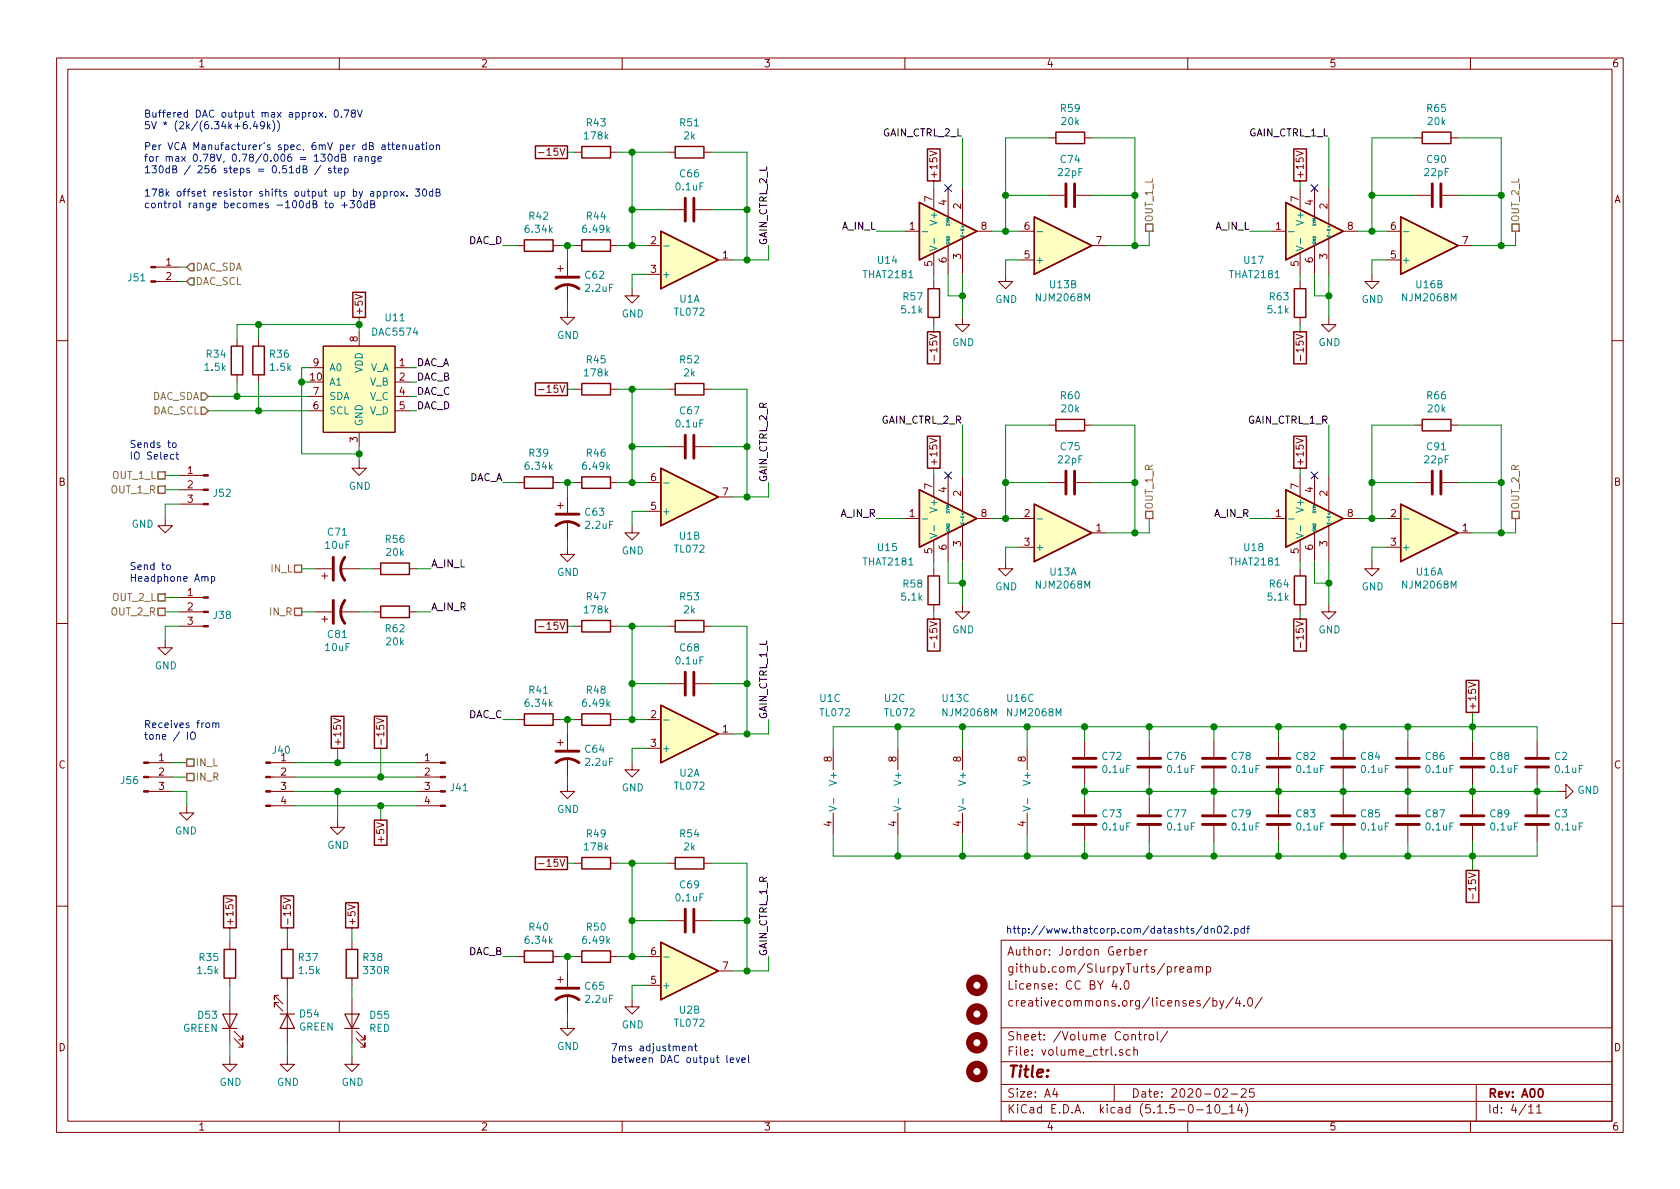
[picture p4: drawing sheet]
<svg xmlns="http://www.w3.org/2000/svg" width="297mm" height="210mm" viewBox="0 0 297 210" stroke-linecap="round" stroke-linejoin="round" font-family="sans-serif">
<g fill="none" stroke="#840000" stroke-width=".18">
<path d="M10 10.3h277v189.9h-277zM12 12.2h273v186.1h-273zM60 10.3v1.9M110 10.3v1.9M160 10.3v1.9M210 10.3v1.9M260 10.3v1.9M95.2 27h1M101.6 26.9h1.3M107.9 26.9h1.3M118.1 26.9h1.3M118.1 37.1h2.8"/>
<path d="M122.9 37.1h2.8M124.5 26.9h1.2M164.4 26.7l1.3 .4-1.3 .5M165.1 33.3v3.8M167.6 33.3v5M170.2 33.3v6.3M185.4 24.4h1.3M185.4 34.5h2.8M190.2 34.5h2.8M191.8 24.4h1.2M229.2 26.7l1.2 .4-1.2 .5M229.9 33.3v3.8"/>
<path d="M232.4 33.3v5M234.9 33.3v6.3M250.2 24.4h1.3M250.2 34.5h2.8M255 34.5h2.8M256.5 24.4h1.3M27.5 49.8h4.2M27.5 47.2h4.2M41.9 59.9v1.3M45.7 59.9v1.3M62.8 52l1.3 .5-1.3 .4M63.5 58.7v2.5"/>
<path d="M91.4 43.4h1.3M97.8 43.4h1.3M98.6 47.5h1M99.1 47v1M100.3 54.9v1.2h1.3l-1.3 1.3-1.2-1.3h1.2M100.3 46v2.8M100.3 50.3v3.3M101.6 43.4h1.3M107.9 43.4h1.3M111.8 51v1.3h1.2l-1.2 1.3-1.3-1.3h1.3M114.3 43.4h2.5M114.3 48.5h2.5"/>
<path d="M127 46h2.5M160 40.9h2.6M165.1 44.7v3.8M165.1 49.8v1.2M165.1 56.1v1.3M167.6 43.4v5.1M170.2 56.1v1.3h1.2l-1.2 1.3-1.3-1.3h1.3M170.2 42.2v6.3M172.7 40.9h2.6M177.8 48.5v1.3h1.3l-1.3 1.2-1.3-1.2h1.3M180.3 40.9h2.6M180.3 46h2.6"/>
<path d="M193 43.4h2.6M224.8 40.9h2.5M229.9 44.7v3.8M229.9 49.8v1.2M229.9 56.1v1.3M232.4 43.4v5.1M234.9 56.1v1.3h1.3l-1.3 1.3-1.2-1.3h1.2M234.9 42.2v6.3M237.5 40.9h2.5M242.6 48.5v1.3h1.2l-1.2 1.2-1.3-1.2h1.3M245.1 40.9h2.5M245.1 46h2.5"/>
<path d="M257.8 43.4h2.5M10 60.2h2M41.9 66.3v1.3M45.7 66.3v1.3M54.6 65h2.5M54.6 70.1h2.5M54.6 72.6h2.5M57.1 61.2h12.7v15.2h-12.7zM63.5 76.4v2.6M69.8 65h2.6M69.8 67.6h2.6M69.8 70.1h2.6"/>
<path d="M69.8 72.6h2.6M95.2 68.9h1M101.6 68.8h1.3M107.9 68.8h1.3M118.1 68.8h1.3M118.1 79h2.8M122.9 79h2.8M124.5 68.8h1.2M164.4 77.5l1.3 .4-1.3 .5M165.2 62.8v1M185.4 75.2h1.3M191.8 75.2h1.2"/>
<path d="M229.2 77.5l1.2 .4-1.2 .5M229.9 62.8v1M250.2 75.2h1.3M256.5 75.2h1.3M285 60.2h2M29.2 91.7v1.3h1.3l-1.3 1.2-1.3-1.2h1.3M31.7 89.1h4.3M31.7 86.6h4.3M31.7 84.1h4.3M63.5 81.5v1.3h1.3l-1.3 1.3-1.3-1.3h1.3M91.4 85.3h1.3M97.8 85.3h1.3"/>
<path d="M98.6 89.4h1M99.1 88.9v1M100.3 96.8v1.2h1.3l-1.3 1.3-1.2-1.3h1.2M100.3 87.9v2.8M100.3 92.2v3.3M101.6 85.3h1.3M107.9 85.3h1.3M111.8 93v1.2h1.2l-1.2 1.3-1.3-1.3h1.3M114.3 90.4h2.5M114.3 85.3h2.5M127 87.9h2.5M160 91.7h2.6"/>
<path d="M165.1 84.1v3.8M165.1 95.5v3.8M167.6 84.1v5M167.6 94.2v5.1M170.2 84.1v6.3M170.2 93v6.3M172.7 91.7h2.6M177.8 99.3v1.3h1.3l-1.3 1.2-1.3-1.2h1.3M180.3 91.7h2.6M180.3 96.8h2.6M185.4 85.3h2.8M190.2 85.3h2.8"/>
<path d="M193 94.2h2.6M224.8 91.7h2.5M229.9 84.1v3.8M229.9 95.5v3.8M232.4 84.1v5M232.4 94.2v5.1M234.9 84.1v6.3M234.9 93v6.3M237.5 91.7h2.5M242.6 99.3v1.3h1.2l-1.2 1.2-1.3-1.2h1.3M245.1 91.7h2.5M245.1 96.8h2.5"/>
<path d="M250.2 85.3h2.8M255 85.3h2.8M257.8 94.2h2.5M10 110.3h2M29.2 113.3v1.2h1.3l-1.3 1.3-1.3-1.3h1.3M31.7 110.7h4.3M31.7 108.2h4.3M31.7 105.7h4.3M55.9 100.6h2.8M55.9 108.2h2.8M56.9 101.8h1M56.9 109.5h1"/>
<path d="M57.4 101.3v1.1M57.4 109v1M60.2 100.6h3.3M60.2 108.2h3.3M66 100.6h1.3M66 108.2h1.3M72.4 100.6h1.3M72.4 108.2h1.3M95.2 110.8h1M101.6 110.7h1.3M107.9 110.7h1.3M118.1 110.7h1.3"/>
<path d="M124.5 110.7h1.2M165.1 100.6v1.2M165.1 106.9v1.3M165.2 113.6v1M170.2 106.9v1.3h1.2l-1.2 1.3-1.3-1.3h1.3M229.9 100.6v1.2M229.9 106.9v1.3M229.9 113.6v1M234.9 106.9v1.3h1.3l-1.3 1.3-1.2-1.3h1.2M285 110.3h2M26.3 139.9h4.2M26.3 137.4h4.2"/>
<path d="M26.3 134.9h4.2M47.9 139.9h4.2M47.9 137.4h4.2M47.9 134.9h4.2M59 127l1.2 .5-1.2 .4M66.6 127l1.3 .5-1.3 .4M73.7 139.9h4.2M73.7 137.4h4.2M73.7 134.9h4.2M91.4 127.2h1.3M97.8 127.2h1.3M98.6 131.3h1"/>
<path d="M99.1 130.8v1M100.3 138.7v1.2h1.3l-1.3 1.3-1.2-1.3h1.2M100.3 129.8v2.8M100.3 134.1v3.3M101.6 127.2h1.3M107.9 127.2h1.3M111.8 134.9v1.2h1.2l-1.2 1.3-1.3-1.3h1.3M114.3 127.2h2.5M114.3 132.3h2.5M118.1 120.9h2.8M122.9 120.9h2.8M127 129.8h2.5"/>
<path d="M147.3 132.3v3.8M158.7 132.3v3.8M170.2 132.3v3.8M181.6 132.3v3.8M191.8 131.1v2.8M191.8 135.9v2.8M203.2 131.1v2.8M203.2 135.9v2.8M214.6 131.1v2.8M214.6 135.9v2.8M226.1 131.1v2.8M226.1 135.9v2.8"/>
<path d="M237.5 131.1v2.8M237.5 135.9v2.8M248.9 131.1v2.8M248.9 135.9v2.8M259.6 120.7l1.3 .4-1.3 .4M260.3 131.1v2.8M260.3 135.9v2.8M271.8 131.1v2.8M271.8 135.9v2.8M275.6 139.9h1.3v-1.2l1.2 1.2-1.2 1.3v-1.3M33 142.5v1.3h-1.3l1.3 1.2 1.3-1.2h-1.3M39.9 158.8l1.3 .4-1.3 .4"/>
<path d="M47.9 142.5h4.2M50.1 158.8l1.3 .4-1.3 .4M59.7 145v1.3h1.3l-1.3 1.3-1.3-1.3h1.3M61.5 160l1.3 .4-1.3 .4M73.7 142.5h4.2M95.2 152.7h1M101.6 152.6h1.3M107.9 152.6h1.3M118.1 152.6h1.3M124.5 152.6h1.2M147.3 143.8v3.8M158.7 143.8v3.8"/>
<path d="M170.2 143.8v3.8M181.6 143.8v3.8M191.8 141.2v2.8M191.8 146v2.8M203.2 141.2v2.8M203.2 146v2.8M214.6 141.2v2.8M214.6 146v2.8M226.1 141.2v2.8M226.1 146v2.8M237.5 141.2v2.8M237.5 146v2.8"/>
<path d="M248.9 141.2v2.8M248.9 146v2.8M260.3 141.2v2.8M260.3 146v2.8M260.4 158.1v.9M271.8 141.2v2.8M271.8 146v2.8M10 160.2h2M40.6 166.6v1.3M40.6 173v1.2M40.6 176.8v7.6M49.3 176h-.8v.8v-.8l1.5 1.5"/>
<path d="M49.3 177.3h-.8v.7v-.7l1.5 1.5M50.8 166.6v1.3M50.8 173v1.2M50.8 176.8v7.6M62.2 166.6v1.3M62.2 173v1.2M62.2 176.8v7.6M91.4 169.2h1.3M97.8 169.2h1.3M98.6 173.2h1M99.1 172.7v1M100.3 171.7v2.8"/>
<path d="M100.3 176v3.3M101.6 169.2h1.3M107.9 169.2h1.3M111.8 176.8v1.2h1.2l-1.2 1.3-1.3-1.3h1.3M114.3 169.2h2.5M114.3 174.2h2.5M118.1 162.8h2.8M122.9 162.8h2.8M127 171.7h2.5M177 166.3h108v32h-108zM197 173.3l-.4 1.1h1M197.3 173.9v1"/>
<path d="M198.1 174.8v.1M198.9 173.6l.2-.2a.81 .81 0 0 1 .6 .6 .81 .81 0 0 1-.3 .8l-.1 .1a.79 .79 0 0 1-.4-1.3zM199.8 168l.4-.1 .3 .3-.1 .6-.2 .1-.4-.1M199.8 167.4v1.5M201 168.4l.8-.1-.1-.3-.4-.1-.3 .2 .1 .7h.6M202.4 167.9v1M202.8 167.9l-.3 .1-.1 .2M208.2 170.9l-.5 .3M208.6 171.4l.7-.1-.1-.3-.4-.1-.2 .2 .1 .8h.5M210 171h.5l.1 .9M210.6 171.3l-.5 .1-.2 .2 .1 .3h.1h.5M211.3 171.1l.2-.2 .4 .1 .1 .9"/>
<path d="M211.3 170.9v1M212 171.1l.2-.2 .3 .1 .1 .9M213.3 171l.4-.1 .3 .3v.6l-.3 .1h-.4M213.3 170.9v1.5M214 176.3l-1.3 2M214.5 177l.4-.1 .3 .3-.1 .6-.2 .1-.4-.1M214.5 176.4v1.5M215.7 176.9l.3 1M216.4 176.9l-.5 1.4-.2 .1M218 176.3l-1.3 2M218.8 176.3l-.3 1.1h.9M219.2 176.9v1"/>
<path d="M220 177.8v.1M220.8 176.5l.2-.1a.8 .8 0 0 1 .5 .8 .8 .8 0 0 1-.5 .7 1 1 0 0 1-.2-1.4zM223.2 176.3l-1.3 2M285 160.2h2M40.6 186.9v1.3h1.3l-1.3 1.3-1.2-1.3h1.2M41.4 183.6l1.5 1.6v-.8v.8h-.7M41.4 182.4l1.5 1.5v-.8v.8h-.7M50.8 186.9v1.3h1.3l-1.3 1.3-1.3-1.3h1.3M60 198.3v1.9M62.2 186.9v1.3h1.3l-1.3 1.3-1.2-1.3h1.2M63 183.6l1.5 1.6v-.8v.8h-.7M63 182.4l1.5 1.5v-.8v.8h-.7"/>
<path d="M100.3 180.6v1.3h1.3l-1.3 1.2-1.2-1.2h1.2M110 198.3v1.9M160 198.3v1.9M177 194.8h108M177 191.8h108M177 187.8h108M177 181.8h108M186.5 192.5l-.4 1h1M186.8 193v1M197 191.8v3M198.5 185.7l-.4-.1-.2 .2 .1 .2 .5 .2v.3h-.6M199.8 185.7l-.4-.1-.3 .3 .1 .6 .2 .1 .4-.1"/>
<path d="M200.5 185.7l.2-.1 .3 .1 .1 .9M200.5 185.1v1.5M201.3 182.9h.5M201.5 182.4v1.3l.3 .2M202.3 182.9v1M202.8 182.9l-.3 .1-.2 .2M203.3 183.1l.2-.2 .4 .2v.7l-.2 .1-.4-.1zM204.6 182.4v1.3l.2 .2M206.5 182.3l-1.3 2M210 198.3v1.9M211.6 196.3h1.2M213.4 195.8l.4-.5v1.5"/>
<path d="M213.4 196.8h.8M215 195.4l.3-.1a.94 .94 0 0 1 0 1.5 .8 .8 0 0 1-.6-.6 .8 .8 0 0 1 .3-.8zM216 197h1.1M216.2 192.7l.2-.2h.4l.2 .5-.9 1h.9M217.4 195.8l.4-.5v1.5M217.4 196.8h.8M217.7 193.5h1.1M219.2 195.2l-.4 1.1h.9M219.5 192.7l.2-.2h.3l.3 .2v.3v.2l-.9 .8h.9M219.5 195.8v1M220.2 195.1a1.71 1.71 0 0 1 0 2.3M221.7 192.5h-.7l-.1 .7 .2-.1 .5 .1 .2 .2-.1 .5-.2 .1-.6-.1"/>
<path d="M260 198.3v1.9M261 191.8v6.5M270.3 195.8l.4-.5v1.5M270.3 196.8h.8M271.7 195.8l.4-.5v1.5M271.7 196.8h.8"/>
</g>
<path d="M272.1 192.7l.2-.2a.8 .8 0 0 1 .5 .8 .8 .8 0 0 1-.5 .7l-.2-.1-.1-.4z" fill="none" stroke="#840000" stroke-width=".3"/>
<g fill="none" stroke="#840000" stroke-width="1.3">
<circle cx="172.7" cy="174.2" r="1.27"/>
<circle cx="172.7" cy="179.3" r="1.27"/>
<circle cx="172.7" cy="189.5" r="1.27"/>
<circle cx="172.7" cy="184.4" r="1.27"/>
</g>
<g fill="#ffffc2" stroke="#ffffc2" stroke-width=".18">
<path d="M162.6 35.8l10.1 5.1-10.1 5.1z"/>
<path d="M162.6 86.6l10.1 5.1-10.1 5.1z"/>
<path d="M116.8 40.9l10.2 5.1-10.2 5z"/>
<path d="M116.8 82.8l10.2 5.1-10.2 5.1z"/>
<path d="M116.8 124.7l10.2 5.1-10.2 5.1z"/>
<path d="M116.8 166.6l10.2 5.1-10.2 5.1z"/>
<path d="M247.6 89.1l10.2 5.1-10.2 5.1z"/>
<path d="M247.6 38.3l10.2 5.1-10.2 5.1z"/>
<path d="M227.3 35.8l10.2 5.1-10.2 5.1z"/>
<path d="M182.9 89.1l10.1 5.1-10.1 5.1z"/>
<path d="M182.9 38.3l10.1 5.1-10.1 5.1z"/>
<path d="M227.3 86.6l10.2 5.1-10.2 5.1z"/>
<path d="M57.1 61.2h12.7v15.2h-12.7z"/>
</g>
<g fill="none" stroke="#840000" stroke-width=".25">
<path d="M94.7 25.8h5.6v2.2h-5.6zM102.9 25.9h5v2h-5zM119.4 25.9h5.1v2h-5.1zM162.6 35.8l10.1 5.1-10.1 5.1zM164 26.3h2.2v5.7h-2.2zM182.9 38.3l10.1 5.1-10.1 5.1zM186.7 23.4h5.1v2h-5.1zM227.3 35.8l10.2 5.1-10.2 5.1zM228.8 26.3h2.2v5.7h-2.2zM247.6 38.3l10.2 5.1-10.2 5.1zM251.5 23.4h5v2h-5zM62.4 51.7h2.2v4.4h-2.2z"/>
<path d="M92.7 42.4h5.1v2h-5.1zM102.9 42.4h5v2h-5zM116.8 40.9l10.2 5.1-10.2 5zM164 58.7h2.2v5.6h-2.2zM164.1 51h2v5.1h-2zM228.8 58.7h2.2v5.6h-2.2zM228.9 51h2v5.1h-2zM40.9 61.2h2v5.1h-2zM44.7 61.2h2v5.1h-2zM94.7 67.7h5.6v2.2h-5.6zM102.9 67.8h5v2h-5zM119.4 67.8h5.1v2h-5.1z"/>
<path d="M164 77.1h2.2v5.7h-2.2zM186.7 74.2h5.1v2h-5.1zM228.8 77.1h2.2v5.7h-2.2zM251.5 74.2h5v2h-5zM67.3 99.6h5.1v2h-5.1zM92.7 84.3h5.1v2.1h-5.1zM102.9 84.3h5v2.1h-5zM116.8 82.8l10.2 5.1-10.2 5.1zM162.6 86.6l10.1 5.1-10.1 5.1zM182.9 89.1l10.1 5.1-10.1 5.1zM227.3 86.6l10.2 5.1-10.2 5.1zM247.6 89.1l10.2 5.1-10.2 5.1z"/>
<path d="M67.3 107.2h5.1v2h-5.1zM94.7 109.6h5.6v2.3h-5.6zM102.9 109.7h5v2.1h-5zM119.4 109.7h5.1v2.1h-5.1zM164 109.5h2.2v5.6h-2.2zM164.1 101.8h2v5.1h-2zM228.8 109.5h2.2v5.6h-2.2zM228.9 101.8h2v5.1h-2zM58.6 126.7h2.2v5.6h-2.2zM66.2 126.7h2.2v5.6h-2.2zM92.7 126.2h5.1v2.1h-5.1zM102.9 126.2h5v2.1h-5z"/>
<path d="M116.8 124.7l10.2 5.1-10.2 5.1zM259.2 120.3h2.3v5.7h-2.3zM39.5 158.4h2.3v5.7h-2.3zM49.7 158.4h2.2v5.7h-2.2zM61.1 159.6h2.2v4.5h-2.2zM66.2 145h2.2v4.5h-2.2zM94.7 151.5h5.6v2.3h-5.6zM102.9 151.6h5v2.1h-5zM119.4 151.6h5.1v2.1h-5.1zM259.2 153.9h2.3v5.7h-2.3zM39.6 167.9h2.1v5.1h-2.1zM49.8 167.9h2v5.1h-2z"/>
<path d="M61.2 167.9h2v5.1h-2zM92.7 168.1h5.1v2.1h-5.1zM102.9 168.1h5v2.1h-5zM116.8 166.6l10.2 5.1-10.2 5.1z"/>
</g>
<g fill="none" stroke="#008484" stroke-width=".18">
<path d="M117.3 43.5h1M163 41h1M164.4 43.5l1.3 .4-1.3 .5M165.2 42.1v1M170.2 41v.4M183.4 41h1M227.8 41h1M229.2 43.5l1.2 .4-1.2 .5M229.9 42.1v1M235 41v.4M248.1 41h1M117.3 85.4h1"/>
<path d="M163 91.8h1M164.4 94.3l1.3 .4-1.3 .5M165.2 92.9v1M170.2 91.8v.4M183.4 91.8h1M227.8 91.8h1M229.2 94.3l1.2 .4-1.2 .5M229.9 92.9v1M235 91.8v.4M248.1 91.8h1M117.3 127.3h1M146.6 142.6l1.3 .4-1.3 .4"/>
<path d="M147.4 141.2v1M158 142.6l1.3 .4-1.3 .4M158.8 141.2v1M169.5 142.6l1.2 .4-1.2 .4M170.3 141.2v1M180.9 142.6l1.3 .4-1.3 .4M181.7 141.2v1M117.3 169.2h1"/>
</g>
<g fill="none" stroke="#840000" stroke-width=".51">
<path d="M121.2 35v4.1M122.7 35v4.1M188.5 32.5v4.1M190 32.5v4.1M253.2 32.5v4.1M254.8 32.5v4.1M98.3 51a3.3 3.3 0 0 1 4.1 0M98.3 49h4.1M121.2 77v4M122.7 77v4M58.9 98.5v4.1M61 98.5a3.3 3.3 0 0 0 0 4.1"/>
<path d="M98.3 93a3.3 3.3 0 0 1 4.1 0M98.3 90.9h4.1M188.5 83.3v4.1M190 83.3v4.1M253.2 83.3v4.1M254.8 83.3v4.1M58.9 106.2v4M61 106.2a3.3 3.3 0 0 0 0 4M121.2 118.9v4M122.7 118.9v4M98.3 134.9a3.3 3.3 0 0 1 4.1 0M98.3 132.8h4.1"/>
<path d="M189.7 135.6h4.1M189.7 134.1h4.1M201.2 135.6h4M201.2 134.1h4M212.6 135.6h4.1M212.6 134.1h4.1M224 135.6h4.1M224 134.1h4.1M235.5 135.6h4M235.5 134.1h4M246.9 135.6h4.1M246.9 134.1h4.1"/>
<path d="M258.3 135.6h4.1M258.3 134.1h4.1M269.7 135.6h4.1M269.7 134.1h4.1M189.7 145.8h4.1M189.7 144.3h4.1M201.2 145.8h4M201.2 144.3h4M212.6 145.8h4.1M212.6 144.3h4.1M224 145.8h4.1M224 144.3h4.1"/>
<path d="M235.5 145.8h4M235.5 144.3h4M246.9 145.8h4.1M246.9 144.3h4.1M258.3 145.8h4.1M258.3 144.3h4.1M269.7 145.8h4.1M269.7 144.3h4.1M98.3 176.8a3.3 3.3 0 0 1 4.1 0M98.3 174.7h4.1M121.2 160.8v4M122.7 160.8v4"/>
</g>
<g fill="#840000" stroke="#840000" stroke-width=".18">
<path d="M77.9 142.4h.8v.2h-.8z"/>
<path d="M77.9 139.8h.8v.3h-.8z"/>
<path d="M77.9 137.3h.8v.2h-.8z"/>
<path d="M77.9 134.7h.8v.3h-.8z"/>
<path d="M47 142.4h.9v.2h-.9z"/>
<path d="M47 139.8h.9v.3h-.9z"/>
<path d="M47 137.3h.9v.2h-.9z"/>
<path d="M47 134.7h.9v.3h-.9z"/>
<path d="M36 110.6h.8v.3h-.8z"/>
<path d="M36 108.1h.8v.2h-.8z"/>
<path d="M36 105.5h.8v.3h-.8z"/>
<path d="M36 89h.8v.3h-.8z"/>
<path d="M36 86.5h.8v.2h-.8z"/>
<path d="M36 83.9h.8v.3h-.8z"/>
<path d="M25.4 139.8h.9v.3h-.9z"/>
<path d="M25.4 137.3h.9v.2h-.9z"/>
<path d="M25.4 134.7h.9v.3h-.9z"/>
<path d="M26.7 49.7h.8v.2h-.8z"/>
<path d="M26.7 47.1h.8v.3h-.8z"/>
</g>
<path d="M39.4 179.3h2.5l-1.3 2.6zM49.5 179.3h2.6M50.8 179.3l1.3 2.6h-2.6zM61 179.3h2.5l-1.3 2.6zM39.4 181.9h2.5M61 181.9h2.5" fill="none" stroke="#840000" stroke-width=".2"/>
<g fill="none" stroke="#008400" stroke-width=".18">
<path d="M100.3 26.9h1.3M109.2 26.9h8.9M111.8 26.9v16.5M111.8 37.1h6.3M125.7 26.9h6.4v19.1M125.7 37.1h6.4M165.1 32v1.3M170.2 24.4v8.9M177.8 34.5h7.6M185.4 24.4h-7.6v16.5M193 24.4h7.7v19M193 34.5h7.7"/>
<path d="M229.9 32v1.3M234.9 24.4v8.9M242.6 34.5h7.6M250.2 24.4h-7.6v16.5M257.8 34.5h7.6M257.8 24.4h7.6v19M31.7 47.2h1.3M31.7 49.8h1.3M45.7 57.4v2.5M63.5 56.1v2.6M63.5 57.4h-21.6v2.5M88.9 43.4h2.5"/>
<path d="M99.1 43.4h2.5M100.3 43.4v2.6M100.3 53.6v1.3M109.2 43.4h5.1M114.3 48.5h-2.5v2.5M135.9 43.4v2.6h-6.4M154.9 40.9h5.1M165.1 48.5v1.3M165.1 57.4v1.3M167.6 48.5v3.8h2.6M170.2 48.5v7.6M175.3 40.9h5"/>
<path d="M180.3 46h-2.5v2.5M203.2 40.9v2.5h-7.6M221 40.9h3.8M229.9 48.5v1.3M229.9 57.4v1.3M232.4 48.5v3.8h2.5M234.9 48.5v7.6M240 40.9h5.1M245.1 46h-2.5v2.5M268 40.9v2.5h-7.7M36.8 70.1h17.8M36.8 72.6h17.8"/>
<path d="M41.9 67.6v2.5M45.7 67.6v5M53.3 67.6h1.3M54.6 65h-1.3v15.3h10.2M63.5 79v2.5M72.4 67.6h1.3M72.4 65h1.3M72.4 70.1h1.3M72.4 72.6h1.3M100.3 68.8h1.3M109.2 68.8h8.9M111.8 68.8v16.5"/>
<path d="M111.8 79h6.3M125.7 68.8h6.4v19.1M125.7 79h6.4M170.2 75.2v8.9M185.4 75.2h-7.6v16.5M193 75.2h7.7v19M234.9 75.2v8.9M250.2 75.2h-7.6v16.5M257.8 75.2h7.6v19M29.2 86.6h2.5M29.2 84.1h2.5M31.7 89.1h-2.5v2.6"/>
<path d="M88.9 85.3h2.5M99.1 85.3h2.5M100.3 85.3v2.6M100.3 95.5v1.3M109.2 85.3h5.1M114.3 90.4h-2.5v2.6M135.9 85.3v2.6h-6.4M154.9 91.7h5.1M165.1 82.8v1.3M165.1 99.3v1.3M167.6 99.3v3.8h2.6M170.2 99.3v7.6"/>
<path d="M175.3 91.7h5M177.8 85.3h7.6M180.3 96.8h-2.5v2.5M193 85.3h7.7M203.2 91.7v2.5h-7.6M221 91.7h3.8M229.9 82.8v1.3M229.9 99.3v1.3M232.4 99.3v3.8h2.5M234.9 99.3v7.6M240 91.7h5.1M242.6 85.3h7.6"/>
<path d="M245.1 96.8h-2.5v2.5M257.8 85.3h7.6M268 91.7v2.5h-7.7M29.2 108.2h2.5M29.2 105.7h2.5M31.7 110.7h-2.5v2.6M53.3 108.2h2.6M53.3 100.6h2.6M63.5 108.2h2.5M63.5 100.6h2.5M73.7 108.2h2.5M73.7 100.6h2.5"/>
<path d="M100.3 110.7h1.3M109.2 110.7h8.9M111.8 110.7v16.5M125.7 110.7h6.4v19.1M165.1 108.2v1.3M229.9 108.2v1.3M30.5 139.9h2.5v2.6M30.5 134.9h2.5M30.5 137.4h2.5M52.1 139.9h21.6M52.1 134.9h21.6M52.1 137.4h21.6"/>
<path d="M59.7 132.3v2.6M59.7 139.9v5.1M67.3 132.3v5.1M88.9 127.2h2.5M99.1 127.2h2.5M100.3 127.2v2.6M100.3 137.4v1.3M109.2 127.2h5.1M111.8 120.9h6.3M114.3 132.3h-2.5v2.6M125.7 120.9h6.4M135.9 127.2v2.6h-6.4"/>
<path d="M158.7 128.5v3.8M170.2 128.5v3.8M181.6 128.5v3.8M191.8 139.9h83.8M191.8 128.5v2.6M191.8 138.7v2.5M203.2 128.5v2.6M203.2 138.7v2.5M214.6 128.5v2.6M214.6 138.7v2.5M226.1 128.5v2.6M226.1 138.7v2.5"/>
<path d="M237.5 128.5v2.6M237.5 138.7v2.5M248.9 128.5v2.6M248.9 138.7v2.5M260.3 126v5.1M260.3 138.7v2.5M271.8 131.1v-2.6h-124.5v3.8M271.8 138.7v2.5M52.1 142.5h21.6M67.3 142.5v2.5M100.3 152.6h1.3M109.2 152.6h8.9"/>
<path d="M111.8 152.6v16.6M125.7 152.6h6.4v19.1M147.3 147.6v3.8h124.5v-2.6M158.7 147.6v3.8M170.2 147.6v3.8M181.6 147.6v3.8M191.8 148.8v2.6M203.2 148.8v2.6M214.6 148.8v2.6M226.1 148.8v2.6M237.5 148.8v2.6M248.9 148.8v2.6"/>
<path d="M260.3 148.8v5.1M40.6 164.1v2.5M40.6 174.2v2.6M50.8 164.1v2.5M50.8 174.2v2.6M62.2 164.1v2.5M62.2 174.2v2.6M88.9 169.2h2.5M99.1 169.2h2.5M100.3 169.2v2.5M100.3 179.3v1.3M109.2 169.2h5.1"/>
<path d="M111.8 162.8h6.3M114.3 174.2h-2.5v2.6M125.7 162.8h6.4M135.9 169.2v2.5h-6.4M40.6 184.4v2.5M50.8 184.4v2.5M62.2 184.4v2.5"/>
</g>
<g fill="none" stroke="#848400" stroke-width=".25">
<path d="M202.6 39.6h1.2v1.3h-1.2zM267.3 39.6h1.3v1.3h-1.3zM33.7 49.1h.6v1.3h-.6l-.7-.6zM33.7 46.6h.6v1.3h-.6l-.7-.7zM35.6 72h.6l.6 .6-.6 .7h-.6zM35.6 69.5h.6l.6 .6-.6 .6h-.6zM27.9 86h1.3v1.2h-1.3zM27.9 83.4h1.3v1.3h-1.3zM52.1 99.9h1.2v1.3h-1.2zM202.6 90.4h1.2v1.3h-1.2zM267.3 90.4h1.3v1.3h-1.3zM27.9 107.6h1.3v1.2h-1.3z"/>
<path d="M27.9 105h1.3v1.3h-1.3zM52.1 107.6h1.2v1.2h-1.2zM33 134.2h1.3v1.3h-1.3zM33 136.8h1.3v1.2h-1.3z"/>
</g>
<g fill="none" stroke="#0000c2" stroke-width=".18">
<path d="M59.3 19.5h.1a.67 .67 0 0 1 .4 .6 .67 .67 0 0 1-.4 .6 .83 .83 0 0 1-.1-1.2zM60.8 19.5h.9l-.6 1.2M63.2 19.5l.4 1.2 .5-1.2M44.3 22.7v.1M45.1 21.5l-.3 .8h.8M45.4 21.9v.9M46.8 22.1l-.3 .2-.3-.1-.2-.1 .2-.5 .3-.1 .2 .1a.84 .84 0 0 1-.3 1.2h-.2M47.3 21.5v1.3M47.4 22.3l.4 .5M47.8 21.9l-.5 .5M48.2 21.3a1.47 1.47 0 0 1 0 2M49 21.3a1.47 1.47 0 0 1 0 2"/>
<path d="M53 29.8l-.4-.1-.2 .3 .1 .5h.5M53 29.3v1.3M53.6 29.9h.5l.2-.2-.1-.3-.6-.1v1.3h.5l.2-.2v-.3l-.3-.2M56.7 29.3l-1 1.6M57.4 35.9h.5M57.6 35.5v1.1l.3 .1M58.1 27.4l.2-.2a.67 .67 0 0 1 .4 .7 .67 .67 0 0 1-.4 .6l-.3-.5zM58.4 36l.3-.1 .2 .2v.4l-.2 .2h-.3l-.2-.2zM58.5 29.8l-.3-.1-.1 .2v.2l.4 .1v.3h-.4M59 29.7h.5M59.2 29.3v1.1l.3 .2M59.8 27.7h-.3l-.3 .2 .1 .6h.5"/>
<path d="M59.8 30.1l.6-.1v-.2l-.4-.1-.2 .2 .1 .6h.5M59.8 27.2v1.3M60.4 20.6v.1M60.4 27.9l.6-.1 .1-.2-.1-.2-.6-.2v1.3h.5l.2-.1v-.3l-.3-.2M60.4 36.3h1M60.9 35.8v.9M61 29.8l.3-.1 .3 .3-.2 .5h-.4M61 29.7v1.3M61.9 35.5h.8l-.5 .5 .4 .1 .1 .4-.3 .2-.5-.1M62.4 20l-.3-.2 .1-.3h.4l.2 .1v.3l-.6 .2-.1 .1v.3l.3 .2h.3l.1-.2v-.4l-.2-.1M62.7 27.7v.8M63 27.7l-.3 .2"/>
<path d="M63.3 35.6l.1-.1a.69 .69 0 0 1 .5 .6 .69 .69 0 0 1-.5 .6l-.2-.2-.1-.2zM63.4 27.7h.5l.1 .8M64 28h-.4l-.2 .2v.3h.6M64.6 27.8l.2-.1h.3v.8M64.6 27.7v.8M64.9 36l-.3-.1-.3 .2 .2 .6h.4M64.9 35.5v1.2M65.6 36.1l.5-.1 .1-.4-.6-.1v1.2h.4l.3-.2v-.2l-.3-.2M66.3 27.7v1l-.3 .3-.3-.1M66.3 27.7h-.4l-.2 .2 .1 .6h.5M66.7 33.9h.4l.2 .2-.1 .5h-.5M66.8 28.1l.6-.1v-.3h-.4l-.2 .2 .1 .6h.5"/>
<path d="M67.9 33.9h.3l.3 .2-.1 .5h-.5M67.9 33.9v1.2M68.5 25.6h.5M68.7 25.2v1.1l.3 .2M69 33.9v.8M69.2 25.6h.5M69.4 33.9l-.4 .2M69.4 25.2v1.1l.3 .2M69.8 33.9h.4l.2 .2-.1 .5-.3 .1-.3-.2zM70.1 26l.6-.1-.1-.2-.3-.1-.2 .2 .1 .6h.4M70.8 33.9l.7 .8M71.2 25.7l.2-.1 .3 .1 .1 .8"/>
<path d="M71.2 25.6v.9M71.5 33.9l-.7 .8M72 34.6v.1M72.4 25.6l.1 .8 .2 .1 .2-.2M72.9 25.6v.9M73.4 33.4h.8l-.4 .5 .3 .1 .1 .5-.2 .2-.6-.1M73.5 25.7h.5l.1 .8M74.1 25.9l-.4 .1-.2 .2v.2h.6M74.5 25.6h.5M74.7 25.2v1.1l.3 .2M74.8 33.5l.2-.1a.67 .67 0 0 1 .4 .7 .67 .67 0 0 1-.4 .6l-.2-.1-.1-.4zM75.4 25.2v.1"/>
<path d="M75.4 25.6v.9M76.1 25.7l.3-.1 .2 .3-.1 .5-.3 .1-.2-.2zM76.5 33.9h-.4l-.2 .2 .1 .5h.5M76.5 33.4v1.3M77.1 34h.5l.2-.2-.1-.3-.6-.1v1.3h.5l.2-.1v-.3l-.3-.3M77.2 25.7l.1-.1 .3 .1 .1 .8M77.2 25.6v.9M30.6 78.4l.3-.1 .2 .1-.1 .7h-.3l-.2-.2zM31.3 79.9v1.1l.3 .2M29.6 99.9h.3l.2 .2-.1 .6h-.3l-.2-.1zM30.7 80.4h-.3l-.3 .2 .2 .5h.4M31.1 80.4h.5"/>
<path d="M36.2 102.1l.2-.2 .3 .1 .1 .8M37.4 102l.3-.1 .3 .3-.1 .5h-.5M37.4 101.9v1.3M33.1 129.5v1.2M33.8 129.6l.2-.1a.45 .45 0 0 1 .5 .4v.4l-.1 .4h-.5a1 1 0 0 1-.1-1.1zM37.6 128l.2-.2 .3 .1 .1 .8M37.6 127.8v.9M38.2 128l.2-.2 .3 .1v.8M212.6 163.7l-1.1 1.6M213.5 164.2h-.3l-.3 .2 .2 .6h.4M213.5 163.7v1.3M214.1 164.3l.2-.1h.3l.1 .8"/>
<path d="M214.1 164.2v.8M215.4 163.9l.1-.2a.67 .67 0 0 1 .5 .7 .67 .67 0 0 1-.5 .6l-.2-.2-.1-.3zM216.5 163.9l.4-.2 .3 .4-.1 .2-.7 .7h.8M217.7 164.9v.1M218.3 164.2h.4l.2 .2-.1 .6h-.5M218.3 164.2v1.2M220 164.2h-.3l-.3 .2 .1 .6h.5M220 163.7v1.3M220.4 164.2h.5M220.9 163.7l-.3 .2v1.1M120.6 185.4l.7-.1-.1-.3h-.4l-.2 .2 .1 .6h.5M121.8 185.1l.2-.1h.3l.1 .8"/>
<path d="M121.8 185v.8M122.8 185h.5M123 184.6v1l.3 .2M129.1 187.4l.6-.1v-.2l-.4-.1-.2 .2 .1 .6h.5M130.1 187l.4 .9 .3-.9M131.2 187.4l.6-.1-.1-.2-.3-.1-.2 .2v.6h.5M132.3 186.6v1.1l.2 .2"/>
</g>
<g fill="#008400" stroke="#008400" stroke-width=".25">
<circle cx="214.6" cy="151.4" r=".51"/>
<circle cx="242.6" cy="91.7" r=".51"/>
<circle cx="214.6" cy="128.5" r=".51"/>
<circle cx="111.8" cy="162.8" r=".51"/>
<circle cx="111.8" cy="152.6" r=".51"/>
<circle cx="248.9" cy="151.4" r=".51"/>
<circle cx="111.8" cy="169.2" r=".51"/>
<circle cx="265.4" cy="43.4" r=".51"/>
<circle cx="226.1" cy="139.9" r=".51"/>
<circle cx="248.9" cy="128.5" r=".51"/>
<circle cx="265.4" cy="34.5" r=".51"/>
<circle cx="132.1" cy="162.8" r=".51"/>
<circle cx="132.1" cy="171.7" r=".51"/>
<circle cx="242.6" cy="85.3" r=".51"/>
<circle cx="132.1" cy="79" r=".51"/>
<circle cx="248.9" cy="139.9" r=".51"/>
<circle cx="111.8" cy="79" r=".51"/>
<circle cx="111.8" cy="68.8" r=".51"/>
<circle cx="260.3" cy="139.9" r=".51"/>
<circle cx="111.8" cy="85.3" r=".51"/>
<circle cx="260.3" cy="128.5" r=".51"/>
<circle cx="260.3" cy="151.4" r=".51"/>
<circle cx="132.1" cy="87.9" r=".51"/>
<circle cx="242.6" cy="34.5" r=".51"/>
<circle cx="237.5" cy="139.9" r=".51"/>
<circle cx="100.3" cy="85.3" r=".51"/>
<circle cx="265.4" cy="85.3" r=".51"/>
<circle cx="100.3" cy="43.4" r=".51"/>
<circle cx="100.3" cy="127.2" r=".51"/>
<circle cx="132.1" cy="120.9" r=".51"/>
<circle cx="111.8" cy="120.9" r=".51"/>
<circle cx="67.3" cy="137.4" r=".51"/>
<circle cx="226.1" cy="128.5" r=".51"/>
<circle cx="226.1" cy="151.4" r=".51"/>
<circle cx="237.5" cy="128.5" r=".51"/>
<circle cx="237.5" cy="151.4" r=".51"/>
<circle cx="265.4" cy="94.2" r=".51"/>
<circle cx="59.7" cy="139.9" r=".51"/>
<circle cx="111.8" cy="110.7" r=".51"/>
<circle cx="214.6" cy="139.9" r=".51"/>
<circle cx="200.7" cy="43.4" r=".51"/>
<circle cx="203.2" cy="139.9" r=".51"/>
<circle cx="67.3" cy="142.5" r=".51"/>
<circle cx="100.3" cy="169.2" r=".51"/>
<circle cx="53.3" cy="67.6" r=".51"/>
<circle cx="181.6" cy="128.5" r=".51"/>
<circle cx="200.7" cy="34.5" r=".51"/>
<circle cx="181.6" cy="151.4" r=".51"/>
<circle cx="177.8" cy="34.5" r=".51"/>
<circle cx="170.2" cy="128.5" r=".51"/>
<circle cx="235" cy="52.3" r=".51"/>
<circle cx="170.2" cy="151.4" r=".51"/>
<circle cx="132.1" cy="129.8" r=".51"/>
<circle cx="158.8" cy="128.5" r=".51"/>
<circle cx="111.8" cy="127.2" r=".51"/>
<circle cx="158.8" cy="151.4" r=".51"/>
<circle cx="235" cy="103.1" r=".51"/>
<circle cx="170.2" cy="103.1" r=".51"/>
<circle cx="170.2" cy="52.3" r=".51"/>
<circle cx="132.1" cy="46" r=".51"/>
<circle cx="111.8" cy="43.4" r=".51"/>
<circle cx="111.8" cy="26.9" r=".51"/>
<circle cx="111.8" cy="37.1" r=".51"/>
<circle cx="271.8" cy="139.9" r=".51"/>
<circle cx="132.1" cy="37.1" r=".51"/>
<circle cx="191.8" cy="139.9" r=".51"/>
<circle cx="63.5" cy="57.4" r=".51"/>
<circle cx="45.7" cy="57.4" r=".51"/>
<circle cx="45.7" cy="72.6" r=".51"/>
<circle cx="203.2" cy="128.5" r=".51"/>
<circle cx="41.9" cy="70.1" r=".51"/>
<circle cx="191.8" cy="128.5" r=".51"/>
<circle cx="203.2" cy="151.4" r=".51"/>
<circle cx="177.8" cy="40.9" r=".51"/>
<circle cx="177.8" cy="85.3" r=".51"/>
<circle cx="242.6" cy="40.9" r=".51"/>
<circle cx="200.7" cy="85.3" r=".51"/>
<circle cx="177.8" cy="91.7" r=".51"/>
<circle cx="200.7" cy="94.2" r=".51"/>
<circle cx="191.8" cy="151.4" r=".51"/>
<circle cx="59.7" cy="134.9" r=".51"/>
<circle cx="63.5" cy="80.3" r=".51"/>
</g>
<path d="M167 32.7l1.2 1.2M168.2 32.7l-1.2 1.2M231.8 32.7l1.2 1.2M233 32.7l-1.2 1.2M167 83.5l1.2 1.2M168.2 83.5l-1.2 1.2M231.8 83.5l1.2 1.2M233 83.5l-1.2 1.2" fill="none" stroke="#000084" stroke-width=".18"/>
<text font-size="2.8" fill="#840000" x="178" y="190.5">Title:</text>
<g font-size="2.1" fill="#840000">
<text x="178" y="172">github.com/SlurpyTurts/preamp</text>
<text x="178" y="169">Author: Jordon Gerber</text>
<text x="178" y="178">creativecommons.org/licenses/by/4.0/</text>
<text x="178" y="175">License: CC BY 4.0</text>
<text x="178" y="184">Sheet: /Volume Control/</text>
<text x="178" y="186.7">File: volume_ctrl.sch</text>
<text x="178" y="196.9">KiCad E.D.A. kicad (5.1.5-0-10_14)</text>
<text x="178" y="194.1">Size: A4</text>
<text x="200" y="194.1">Date: 2020-02-25</text>
<text x="263" y="194.1">Rev: A00</text>
<text x="263" y="196.9">Id: 4/11</text>
</g>
<g font-size="1.8" fill="#840000">
<text x="35" y="11.9">1</text>
<text x="85" y="11.9">2</text>
<text x="135" y="11.9">3</text>
<text x="185" y="11.9">4</text>
<text x="235" y="11.9">5</text>
<text x="285" y="11.9">6</text>
<text x="96.3" y="27.6">-15V</text>
<text x="10.4" y="35.9">A</text>
<text x="164.8" y="35.7" transform="rotate(-90 164.8 35.7)">7</text>
<text x="165.7" y="31.7" transform="rotate(-90 165.7 31.7)">+15V</text>
<text x="229.6" y="35.7" transform="rotate(-90 229.6 35.7)">7</text>
<text x="230.5" y="31.7" transform="rotate(-90 230.5 31.7)">+15V</text>
<text x="285.4" y="35.9">A</text>
<text x="160.8" y="40.6">1</text>
<text x="167.4" y="36.3" transform="rotate(-90 167.4 36.3)">4</text>
<text x="169.9" y="36.9" transform="rotate(-90 169.9 36.9)">2</text>
<text x="173.5" y="40.6">8</text>
<text x="181.1" y="40.6">6</text>
<text x="225.6" y="40.6">1</text>
<text x="232.2" y="36.3" transform="rotate(-90 232.2 36.3)">4</text>
<text x="234.7" y="36.9" transform="rotate(-90 234.7 36.9)">2</text>
<text x="238.3" y="40.6">8</text>
<text x="245.9" y="40.6">6</text>
<text x="29.4" y="47">1</text>
<text x="115.1" y="43.2">2</text>
<text x="127.8" y="45.7">1</text>
<text x="164.8" y="47.1" transform="rotate(-90 164.8 47.1)">5</text>
<text x="167.4" y="46.5" transform="rotate(-90 167.4 46.5)">6</text>
<text x="169.9" y="45.8" transform="rotate(-90 169.9 45.8)">3</text>
<text x="181.1" y="45.7">5</text>
<text x="193.8" y="43.2">7</text>
<text x="229.6" y="47.1" transform="rotate(-90 229.6 47.1)">5</text>
<text x="232.2" y="46.5" transform="rotate(-90 232.2 46.5)">6</text>
<text x="234.7" y="45.8" transform="rotate(-90 234.7 45.8)">3</text>
<text x="245.9" y="45.7">5</text>
<text x="258.6" y="43.2">7</text>
<text x="29.4" y="49.5">2</text>
<text x="115.1" y="48.3">3</text>
<text x="64.1" y="55.9" transform="rotate(-90 64.1 55.9)">+5V</text>
<text x="55.4" y="64.8">9</text>
<text x="63.2" y="60.4" transform="rotate(-90 63.2 60.4)">8</text>
<text x="70.6" y="64.8">1</text>
<text x="165.7" y="62.7" transform="rotate(-90 165.7 62.7)">-15V</text>
<text x="230.5" y="62.7" transform="rotate(-90 230.5 62.7)">-15V</text>
<text x="54.9" y="67.3">10</text>
<text x="55.4" y="69.8">7</text>
<text x="70.6" y="67.3">2</text>
<text x="70.6" y="69.8">4</text>
<text x="96.3" y="69.5">-15V</text>
<text x="55.4" y="72.4">6</text>
<text x="70.6" y="72.4">5</text>
<text x="33.2" y="83.8">1</text>
<text x="63.2" y="78.2" transform="rotate(-90 63.2 78.2)">3</text>
<text x="165.7" y="82.5" transform="rotate(-90 165.7 82.5)">+15V</text>
<text x="230.5" y="82.5" transform="rotate(-90 230.5 82.5)">+15V</text>
<text x="10.4" y="85.9">B</text>
<text x="33.2" y="86.4">2</text>
<text x="33.2" y="88.9">3</text>
<text x="115.1" y="85.1">6</text>
<text x="127.8" y="87.6">7</text>
<text x="164.8" y="86.5" transform="rotate(-90 164.8 86.5)">7</text>
<text x="167.4" y="87.1" transform="rotate(-90 167.4 87.1)">4</text>
<text x="169.9" y="87.7" transform="rotate(-90 169.9 87.7)">2</text>
<text x="229.6" y="86.5" transform="rotate(-90 229.6 86.5)">7</text>
<text x="232.2" y="87.1" transform="rotate(-90 232.2 87.1)">4</text>
<text x="234.7" y="87.7" transform="rotate(-90 234.7 87.7)">2</text>
<text x="285.4" y="85.9">B</text>
<text x="115.1" y="90.2">5</text>
<text x="160.8" y="91.4">1</text>
<text x="173.5" y="91.4">8</text>
<text x="181.1" y="91.4">2</text>
<text x="193.8" y="94">1</text>
<text x="225.6" y="91.4">1</text>
<text x="238.3" y="91.4">8</text>
<text x="245.9" y="91.4">2</text>
<text x="258.6" y="94">1</text>
<text x="164.8" y="97.9" transform="rotate(-90 164.8 97.9)">5</text>
<text x="167.4" y="97.3" transform="rotate(-90 167.4 97.3)">6</text>
<text x="169.9" y="96.6" transform="rotate(-90 169.9 96.6)">3</text>
<text x="181.1" y="96.5">3</text>
<text x="229.6" y="97.9" transform="rotate(-90 229.6 97.9)">5</text>
<text x="232.2" y="97.3" transform="rotate(-90 232.2 97.3)">6</text>
<text x="234.7" y="96.6" transform="rotate(-90 234.7 96.6)">3</text>
<text x="245.9" y="96.5">3</text>
<text x="33.2" y="105.4">1</text>
<text x="33.2" y="107.9">2</text>
<text x="33.2" y="110.5">3</text>
<text x="96.3" y="111.4">-15V</text>
<text x="165.7" y="113.5" transform="rotate(-90 165.7 113.5)">-15V</text>
<text x="230.5" y="113.5" transform="rotate(-90 230.5 113.5)">-15V</text>
<text x="261" y="125.7" transform="rotate(-90 261 125.7)">+15V</text>
<text x="115.1" y="127">2</text>
<text x="127.8" y="129.5">1</text>
<text x="10.4" y="135.9">C</text>
<text x="28.1" y="134.6">1</text>
<text x="28.1" y="137.2">2</text>
<text x="49.7" y="134.6">1</text>
<text x="49.7" y="137.2">2</text>
<text x="60.3" y="132.1" transform="rotate(-90 60.3 132.1)">+15V</text>
<text x="67.9" y="132.1" transform="rotate(-90 67.9 132.1)">-15V</text>
<text x="75.1" y="134.6">1</text>
<text x="75.1" y="137.2">2</text>
<text x="115.1" y="132.1">3</text>
<text x="147.1" y="134.7" transform="rotate(-90 147.1 134.7)">8</text>
<text x="158.5" y="134.7" transform="rotate(-90 158.5 134.7)">8</text>
<text x="169.9" y="134.7" transform="rotate(-90 169.9 134.7)">8</text>
<text x="181.4" y="134.7" transform="rotate(-90 181.4 134.7)">8</text>
<text x="285.4" y="135.9">C</text>
<text x="28.1" y="139.7">3</text>
<text x="49.7" y="139.7">3</text>
<text x="49.7" y="142.2">4</text>
<text x="75.1" y="139.7">3</text>
<text x="75.1" y="142.2">4</text>
<text x="67.9" y="148.5" transform="rotate(-90 67.9 148.5)">+5V</text>
<text x="147.1" y="146.1" transform="rotate(-90 147.1 146.1)">4</text>
<text x="158.5" y="146.1" transform="rotate(-90 158.5 146.1)">4</text>
<text x="169.9" y="146.1" transform="rotate(-90 169.9 146.1)">4</text>
<text x="181.4" y="146.1" transform="rotate(-90 181.4 146.1)">4</text>
<text x="96.3" y="153.3">-15V</text>
<text x="261" y="157.9" transform="rotate(-90 261 157.9)">-15V</text>
<text x="41.3" y="163.8" transform="rotate(-90 41.3 163.8)">+15V</text>
<text x="51.4" y="163.8" transform="rotate(-90 51.4 163.8)">-15V</text>
<text x="62.9" y="163.8" transform="rotate(-90 62.9 163.8)">+5V</text>
<text x="115.1" y="174">5</text>
<text x="115.1" y="168.9">6</text>
<text x="127.8" y="171.4">7</text>
<text x="10.4" y="185.9">D</text>
<text x="285.4" y="185.9">D</text>
<text x="35" y="199.9">1</text>
<text x="85" y="199.9">2</text>
<text x="135" y="199.9">3</text>
<text x="185" y="199.9">4</text>
<text x="235" y="199.9">5</text>
<text x="285" y="199.9">6</text>
</g>
<g font-size="1.8" fill="#0000c2">
<text x="25.4" y="20.8">Buffered DAC output max approx. 0.78V</text>
<text x="25.4" y="22.9">5V * (2k/(6.34k+6.49k))</text>
<text x="25.4" y="26.5">Per VCA Manufacturers spec, 6mV per dB attenuation</text>
<text x="25.4" y="28.6">for max 0.78V, 0.78/0.006 = 130dB range</text>
<text x="25.4" y="30.7">130dB / 256 steps = 0.51dB / step</text>
<text x="25.4" y="34.8">178k offset resistor shifts output up by approx. 30dB</text>
<text x="25.4" y="36.8">control range becomes -100dB to +30dB</text>
<text x="22.9" y="79.2">Sends to</text>
<text x="22.9" y="81.3">IO Select</text>
<text x="22.9" y="100.8">Send to</text>
<text x="22.9" y="102.9">Headphone Amp</text>
<text x="25.4" y="128.7">Receives from</text>
<text x="25.4" y="130.8">tone / IO</text>
<text x="177.8" y="165.1">http://www.thatcorp.com/datashts/dn02.pdf</text>
<text x="107.9" y="185.9">7ms adjustment</text>
<text x="107.9" y="188">between DAC output level</text>
</g>
<g font-size="1.8" fill="#008484">
<text x="103.8" y="22.3">R43</text>
<text x="120.3" y="22.3">R51</text>
<text x="187.6" y="19.8">R59</text>
<text x="187.8" y="22.1">20k</text>
<text x="252.4" y="19.8">R65</text>
<text x="252.5" y="22.1">20k</text>
<text x="103.5" y="24.7">178k</text>
<text x="121" y="24.7">2k</text>
<text x="187.6" y="28.8">C74</text>
<text x="252.4" y="28.8">C90</text>
<text x="119.6" y="33.7">0.1uF</text>
<text x="120.3" y="31.4">C66</text>
<text x="187.2" y="31.1">22pF</text>
<text x="251.9" y="31.1">22pF</text>
<text x="93" y="41.2">6.34k</text>
<text x="93.6" y="38.9">R42</text>
<text x="103.2" y="41.2">6.49k</text>
<text x="103.8" y="38.9">R44</text>
<text x="165.7" y="39.4" transform="rotate(-90 165.7 39.4)">V+</text>
<text x="230.5" y="39.4" transform="rotate(-90 230.5 39.4)">V+</text>
<text x="155.3" y="46.7">U14</text>
<text x="183" y="46.6">+</text>
<text x="220" y="46.7">U17</text>
<text x="247.8" y="46.6">+</text>
<text x="22.7" y="49.8">J51</text>
<text x="103.5" y="49.3">C62</text>
<text x="103.6" y="51.6">2.2uF</text>
<text x="117" y="49.1">+</text>
<text x="120.2" y="53.5">U1A</text>
<text x="152.8" y="49.2">THAT2181</text>
<text x="159.8" y="53.1">R57</text>
<text x="176" y="53.6">GND</text>
<text x="183.4" y="53.3">NJM2068M</text>
<text x="185.7" y="51">U13B</text>
<text x="217.5" y="49.2">THAT2181</text>
<text x="224.5" y="53.1">R63</text>
<text x="240.7" y="53.6">GND</text>
<text x="248.2" y="53.3">NJM2068M</text>
<text x="250.5" y="51">U16B</text>
<text x="66" y="59.4">DAC5574</text>
<text x="68.2" y="56.8">U11</text>
<text x="98.5" y="59.9">GND</text>
<text x="109.9" y="56.1">GND</text>
<text x="119.4" y="55.8">TL072</text>
<text x="159.5" y="55.4">5.1k</text>
<text x="224.3" y="55.4">5.1k</text>
<text x="36.3" y="65.6">1.5k</text>
<text x="36.6" y="63.3">R34</text>
<text x="47.8" y="63.3">R36</text>
<text x="47.9" y="65.6">1.5k</text>
<text x="58.2" y="65.7">A0</text>
<text x="64.1" y="66" transform="rotate(-90 64.1 66)">VDD</text>
<text x="65.4" y="65.7">V_A</text>
<text x="103.8" y="64.3">R45</text>
<text x="120.3" y="64.3">R52</text>
<text x="168.4" y="61.2">GND</text>
<text x="233.1" y="61.2">GND</text>
<text x="58.2" y="68.2">A1</text>
<text x="58.2" y="70.7">SDA</text>
<text x="65.4" y="68.2">V_B</text>
<text x="65.4" y="70.7">V_C</text>
<text x="103.5" y="66.6">178k</text>
<text x="121" y="66.6">2k</text>
<text x="187.6" y="70.6">R60</text>
<text x="252.4" y="70.6">R66</text>
<text x="58.2" y="73.3">SCL</text>
<text x="64.1" y="75.4" transform="rotate(-90 64.1 75.4)">GND</text>
<text x="65.4" y="73.3">V_D</text>
<text x="119.6" y="75.6">0.1uF</text>
<text x="120.3" y="73.3">C67</text>
<text x="187.8" y="72.9">20k</text>
<text x="252.5" y="72.9">20k</text>
<text x="93" y="83.1">6.34k</text>
<text x="93.6" y="80.8">R39</text>
<text x="103.2" y="83.1">6.49k</text>
<text x="103.8" y="80.8">R46</text>
<text x="187.2" y="81.9">22pF</text>
<text x="187.6" y="79.6">C75</text>
<text x="251.9" y="81.9">22pF</text>
<text x="252.4" y="79.6">C91</text>
<text x="37.8" y="87.9">J52</text>
<text x="61.7" y="86.6">GND</text>
<text x="23.3" y="93.3">GND</text>
<text x="58" y="94.7">C71</text>
<text x="103.5" y="91.2">C63</text>
<text x="103.6" y="93.5">2.2uF</text>
<text x="117" y="91.1">+</text>
<text x="120.2" y="95.4">U1B</text>
<text x="165.7" y="90.2" transform="rotate(-90 165.7 90.2)">V+</text>
<text x="230.5" y="90.2" transform="rotate(-90 230.5 90.2)">V+</text>
<text x="57.6" y="97">10uF</text>
<text x="68.2" y="96">R56</text>
<text x="68.4" y="98.3">20k</text>
<text x="98.5" y="101.8">GND</text>
<text x="109.9" y="98">GND</text>
<text x="119.4" y="97.7">TL072</text>
<text x="152.8" y="100">THAT2181</text>
<text x="155.3" y="97.5">U15</text>
<text x="183" y="97.4">+</text>
<text x="185.7" y="101.8">U13A</text>
<text x="217.5" y="100">THAT2181</text>
<text x="220" y="97.5">U18</text>
<text x="247.8" y="97.4">+</text>
<text x="250.5" y="101.8">U16A</text>
<text x="103.8" y="106.2">R47</text>
<text x="120.3" y="106.2">R53</text>
<text x="159.5" y="106.2">5.1k</text>
<text x="159.8" y="103.9">R58</text>
<text x="176" y="104.4">GND</text>
<text x="183.4" y="104.1">NJM2068M</text>
<text x="224.3" y="106.2">5.1k</text>
<text x="224.5" y="103.9">R64</text>
<text x="240.7" y="104.4">GND</text>
<text x="248.2" y="104.1">NJM2068M</text>
<text x="37.8" y="109.4">J38</text>
<text x="58" y="112.8">C81</text>
<text x="68.2" y="111.8">R62</text>
<text x="103.5" y="108.5">178k</text>
<text x="121" y="108.5">2k</text>
<text x="168.4" y="112">GND</text>
<text x="233.1" y="112">GND</text>
<text x="27.4" y="118.4">GND</text>
<text x="57.6" y="115.1">10uF</text>
<text x="68.4" y="114.1">20k</text>
<text x="119.6" y="117.5">0.1uF</text>
<text x="120.3" y="115.2">C68</text>
<text x="93" y="125">6.34k</text>
<text x="93.6" y="122.7">R41</text>
<text x="103.2" y="125">6.49k</text>
<text x="103.8" y="122.7">R48</text>
<text x="145" y="124.1">U1C</text>
<text x="156.4" y="124.1">U2C</text>
<text x="166.7" y="124.1">U13C</text>
<text x="178.1" y="124.1">U16C</text>
<text x="145.1" y="126.7">TL072</text>
<text x="156.5" y="126.7">TL072</text>
<text x="166.9" y="126.7">NJM2068M</text>
<text x="178.3" y="126.7">NJM2068M</text>
<text x="48.3" y="133.3">J40</text>
<text x="103.5" y="133.1">C64</text>
<text x="103.6" y="135.4">2.2uF</text>
<text x="117" y="133">+</text>
<text x="120.2" y="137.3">U2A</text>
<text x="195" y="134.4">C72</text>
<text x="195.1" y="136.7">0.1uF</text>
<text x="206.4" y="134.4">C76</text>
<text x="206.5" y="136.7">0.1uF</text>
<text x="217.8" y="134.4">C78</text>
<text x="217.9" y="136.7">0.1uF</text>
<text x="229.3" y="134.4">C82</text>
<text x="229.4" y="136.7">0.1uF</text>
<text x="240.7" y="134.4">C84</text>
<text x="240.8" y="136.7">0.1uF</text>
<text x="252.1" y="134.4">C86</text>
<text x="252.2" y="136.7">0.1uF</text>
<text x="263.6" y="134.4">C88</text>
<text x="263.7" y="136.7">0.1uF</text>
<text x="274.9" y="134.4">C2</text>
<text x="275.1" y="136.7">0.1uF</text>
<text x="21.4" y="138.7">J56</text>
<text x="79.7" y="139.9">J41</text>
<text x="98.5" y="143.8">GND</text>
<text x="109.9" y="139.9">GND</text>
<text x="119.4" y="139.6">TL072</text>
<text x="148" y="138.5" transform="rotate(-90 148 138.5)">V+</text>
<text x="159.4" y="138.5" transform="rotate(-90 159.4 138.5)">V+</text>
<text x="170.8" y="138.5" transform="rotate(-90 170.8 138.5)">V+</text>
<text x="182.2" y="138.5" transform="rotate(-90 182.2 138.5)">V+</text>
<text x="278.9" y="140.4">GND</text>
<text x="30.9" y="147.6">GND</text>
<text x="103.8" y="148.1">R49</text>
<text x="120.3" y="148.1">R54</text>
<text x="195" y="144.5">C73</text>
<text x="195.1" y="146.9">0.1uF</text>
<text x="206.4" y="144.5">C77</text>
<text x="206.5" y="146.9">0.1uF</text>
<text x="217.8" y="144.5">C79</text>
<text x="217.9" y="146.9">0.1uF</text>
<text x="229.3" y="144.5">C83</text>
<text x="229.4" y="146.9">0.1uF</text>
<text x="240.7" y="144.5">C85</text>
<text x="240.8" y="146.9">0.1uF</text>
<text x="252.1" y="144.5">C87</text>
<text x="252.2" y="146.9">0.1uF</text>
<text x="263.6" y="144.5">C89</text>
<text x="263.7" y="146.9">0.1uF</text>
<text x="274.9" y="144.5">C3</text>
<text x="275.1" y="146.9">0.1uF</text>
<text x="57.9" y="150.1">GND</text>
<text x="103.5" y="150.4">178k</text>
<text x="121" y="150.4">2k</text>
<text x="119.6" y="159.4">0.1uF</text>
<text x="120.3" y="157.1">C69</text>
<text x="93" y="166.9">6.34k</text>
<text x="93.6" y="164.6">R40</text>
<text x="103.2" y="166.9">6.49k</text>
<text x="103.8" y="164.6">R50</text>
<text x="35" y="172.3">1.5k</text>
<text x="35.3" y="169.9">R35</text>
<text x="52.9" y="169.9">R37</text>
<text x="53" y="172.3">1.5k</text>
<text x="64.3" y="169.9">R38</text>
<text x="64.4" y="172.3">330R</text>
<text x="53.1" y="179.9">D54</text>
<text x="103.5" y="175">C65</text>
<text x="103.6" y="177.3">2.2uF</text>
<text x="117" y="174.9">+</text>
<text x="120.2" y="179.2">U2B</text>
<text x="32.3" y="182.5">GREEN</text>
<text x="35.1" y="180.2">D53</text>
<text x="52.8" y="182.2">GREEN</text>
<text x="65.3" y="182.5">RED</text>
<text x="65.5" y="180.2">D55</text>
<text x="98.5" y="185.7">GND</text>
<text x="109.9" y="181.9">GND</text>
<text x="119.4" y="181.6">TL072</text>
<text x="38.8" y="192">GND</text>
<text x="49" y="192">GND</text>
<text x="60.4" y="192">GND</text>
</g>
<g font-size="1.8">
<text x="156" y="24.1">GAIN_CTRL_2_L</text>
<text x="220.8" y="24.1">GAIN_CTRL_1_L</text>
<text x="148.8" y="40.6">A_IN_L</text>
<text x="214.9" y="40.6">A_IN_L</text>
<text x="82.8" y="43.2">DAC_D</text>
<text x="135.6" y="43.4" transform="rotate(-90 135.6 43.4)">GAIN_CTRL_2_L</text>
<text x="73.7" y="64.8">DAC_A</text>
<text x="73.7" y="69.8">DAC_C</text>
<text x="73.7" y="67.3">DAC_B</text>
<text x="73.7" y="72.4">DAC_D</text>
<text x="155.8" y="74.9">GAIN_CTRL_2_R</text>
<text x="220.6" y="74.9">GAIN_CTRL_1_R</text>
<text x="82.8" y="85.1">DAC_A</text>
<text x="135.6" y="85.3" transform="rotate(-90 135.6 85.3)">GAIN_CTRL_2_R</text>
<text x="148.6" y="91.4">A_IN_R</text>
<text x="214.7" y="91.4">A_IN_R</text>
<text x="76.2" y="100.3">A_IN_L</text>
<text x="76.2" y="107.9">A_IN_R</text>
<text x="82.8" y="127">DAC_C</text>
<text x="135.6" y="127.2" transform="rotate(-90 135.6 127.2)">GAIN_CTRL_1_L</text>
<text x="82.8" y="168.9">DAC_B</text>
<text x="135.6" y="169.2" transform="rotate(-90 135.6 169.2)">GAIN_CTRL_1_R</text>
</g>
<g font-size="1.8" fill="#848400">
<text x="203.8" y="39.4" transform="rotate(-90 203.8 39.4)">OUT_1_L</text>
<text x="268.6" y="39.4" transform="rotate(-90 268.6 39.4)">OUT_2_L</text>
<text x="34.5" y="47.9">DAC_SDA</text>
<text x="34.5" y="50.4">DAC_SCL</text>
<text x="26.7" y="70.7">DAC_SDA</text>
<text x="26.9" y="73.3">DAC_SCL</text>
<text x="19.7" y="87.2">OUT_1_R</text>
<text x="19.9" y="84.7">OUT_1_L</text>
<text x="203.8" y="90.2" transform="rotate(-90 203.8 90.2)">OUT_1_R</text>
<text x="268.6" y="90.2" transform="rotate(-90 268.6 90.2)">OUT_2_R</text>
<text x="48" y="101.2">IN_L</text>
<text x="19.9" y="106.3">OUT_2_L</text>
<text x="19.7" y="108.8">OUT_2_R</text>
<text x="47.8" y="108.8">IN_R</text>
<text x="34.5" y="135.5">IN_L</text>
<text x="34.5" y="138">IN_R</text>
</g>
<g font-size=".7" fill="#008484">
<text x="167.9" y="40" transform="rotate(-90 167.9 40)">SYM</text>
<text x="170.4" y="40.6" transform="rotate(-90 170.4 40.6)">E+</text>
<text x="232.7" y="40" transform="rotate(-90 232.7 40)">SYM</text>
<text x="235.2" y="40.6" transform="rotate(-90 235.2 40.6)">E+</text>
<text x="167.9" y="43.3" transform="rotate(-90 167.9 43.3)">GND</text>
<text x="170.4" y="42" transform="rotate(-90 170.4 42)">E-</text>
<text x="232.7" y="43.3" transform="rotate(-90 232.7 43.3)">GND</text>
<text x="235.2" y="42" transform="rotate(-90 235.2 42)">E-</text>
<text x="167.9" y="94.1" transform="rotate(-90 167.9 94.1)">GND</text>
<text x="167.9" y="90.8" transform="rotate(-90 167.9 90.8)">SYM</text>
<text x="170.4" y="92.8" transform="rotate(-90 170.4 92.8)">E-</text>
<text x="170.4" y="91.4" transform="rotate(-90 170.4 91.4)">E+</text>
<text x="232.7" y="94.1" transform="rotate(-90 232.7 94.1)">GND</text>
<text x="232.7" y="90.8" transform="rotate(-90 232.7 90.8)">SYM</text>
<text x="235.2" y="92.8" transform="rotate(-90 235.2 92.8)">E-</text>
<text x="235.2" y="91.4" transform="rotate(-90 235.2 91.4)">E+</text>
</g>
</svg>
